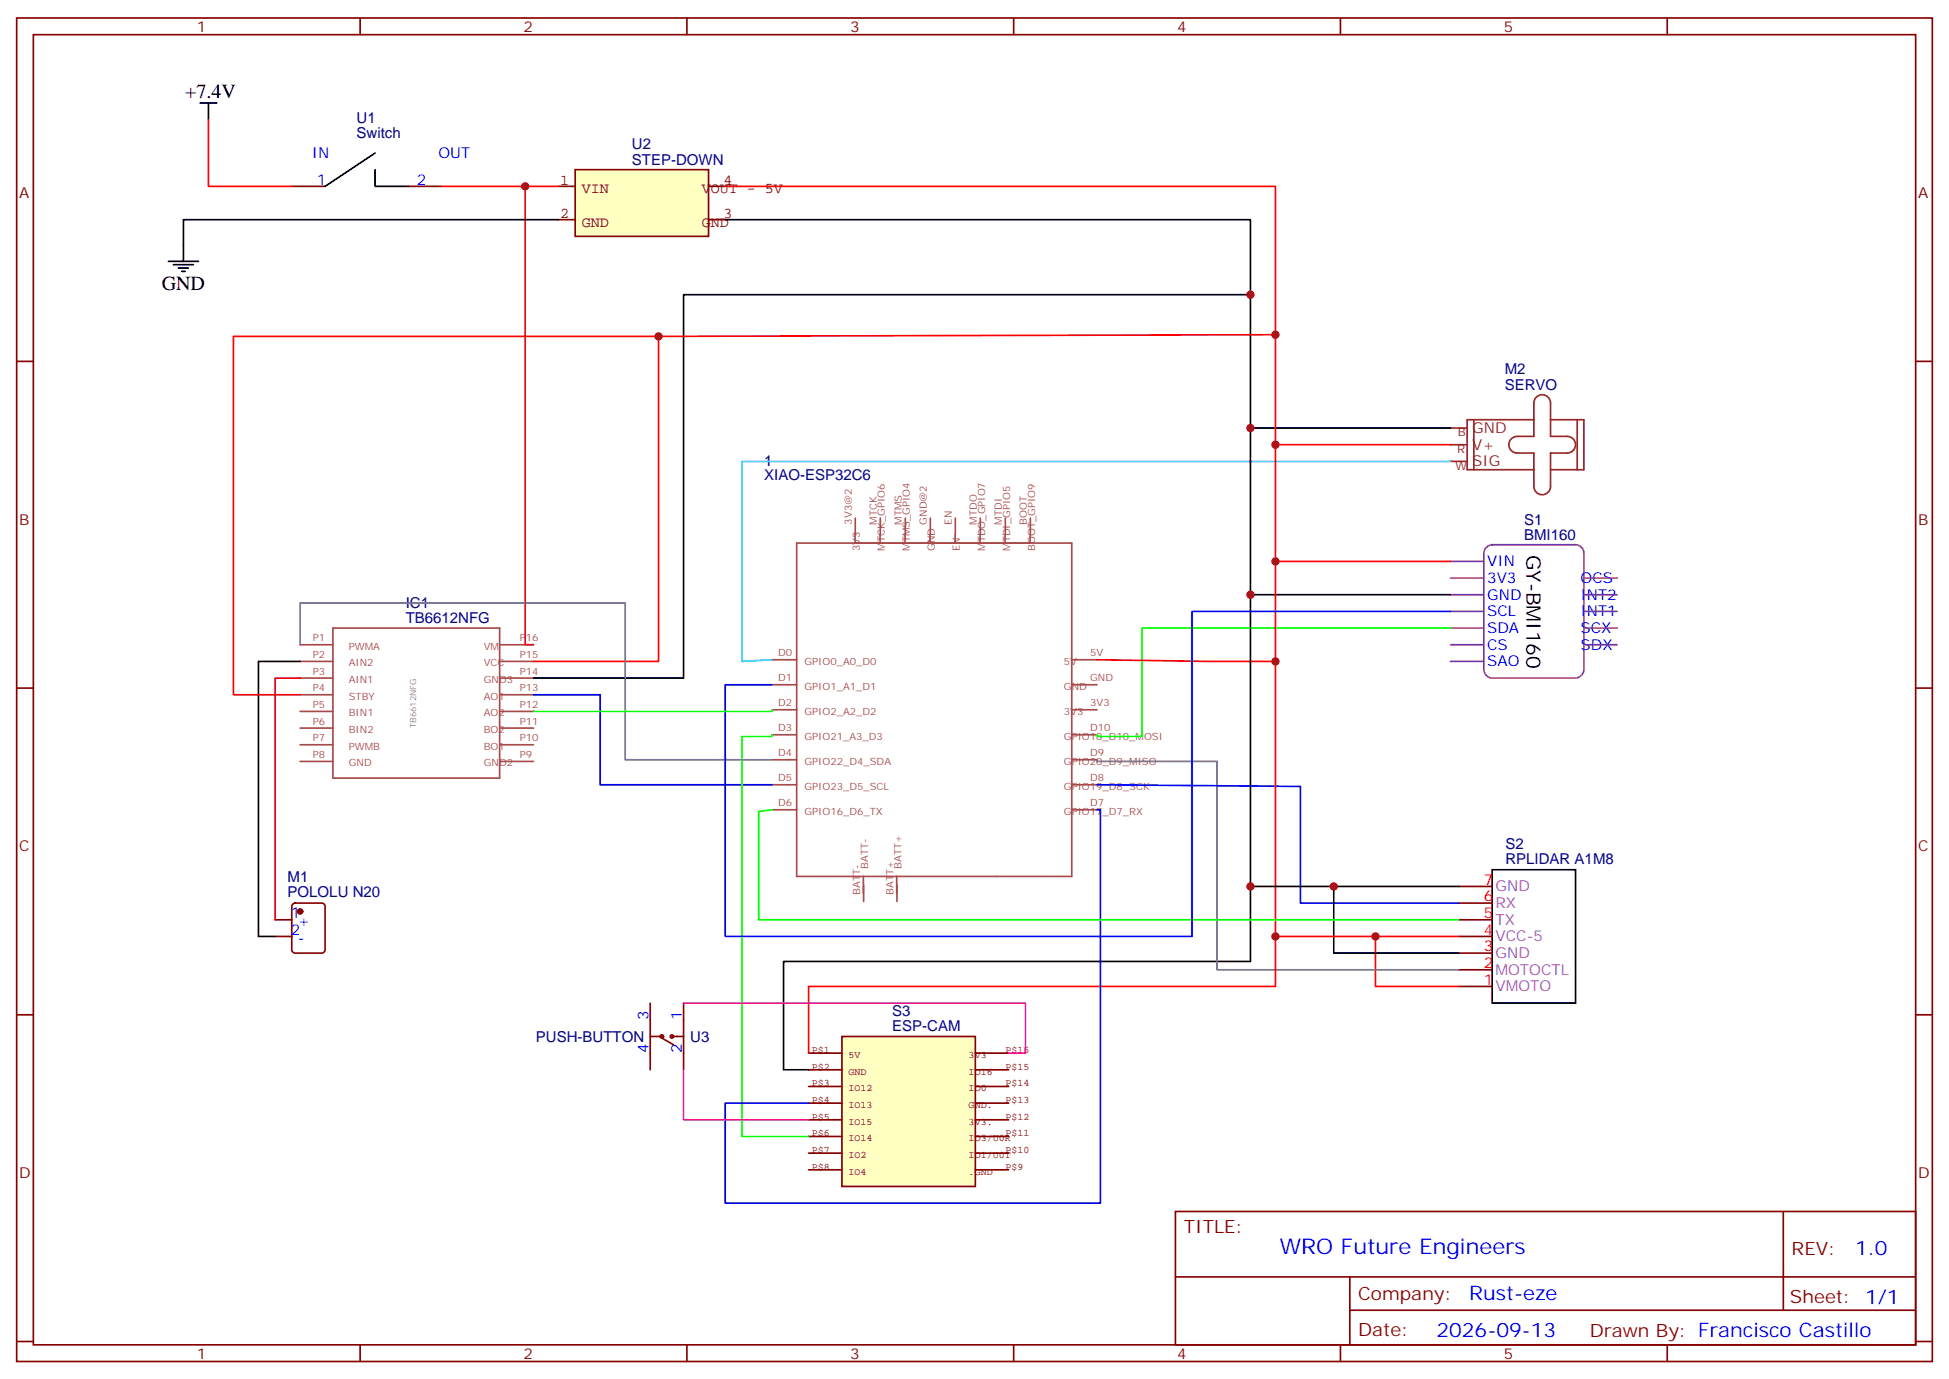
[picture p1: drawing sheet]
<svg xmlns="http://www.w3.org/2000/svg" width="412mm" height="292mm" viewBox="0 0 412 292" stroke-linecap="round" stroke-linejoin="round" font-family="sans-serif">
<g fill="none" stroke="#870000" stroke-width=".35">
<path d="M3.5 3.8h405.4v284.3h-405.4zM7.1 7.3h398.2v277.3h-398.2zM76.2 3.8v3.5M145.3 3.8v3.5M214.5 3.8v3.5M283.6 3.8v3.5M352.8 3.8v3.5M3.5 76.5h3.6M405.3 76.5h3.6M3.5 145.6h3.6M405.3 145.6h3.6M3.5 214.8h3.6"/>
<path d="M405.3 214.8h3.6M248.7 256.4h156.6v28.2h-156.6zM377.3 256.4v20.9M248.7 270.2h156.5M285.6 277.3h119.6M285.6 270.2v14.2M3.5 283.9h3.6M76.2 284.6v3.5M145.3 284.6v3.5M214.5 284.6v3.5M283.6 284.6v3.5M352.8 284.6v3.5"/>
<path d="M405.3 283.9h3.6"/>
</g>
<g fill="none" stroke="#a64a4a" stroke-width=".35">
<path d="M168.6 114.9h58.2v70.6h-58.2zM180.9 113.2v1.7M181 109.6v3.5M186.2 113.2v1.7M186.3 109.6v3.5M191.5 113.2v1.7M191.6 109.6v3.5M196.8 113.2v1.7M196.8 109.6v3.5M202.1 113.2v1.7M202.1 109.6v3.5M207.4 113.2v1.7"/>
<path d="M207.4 109.6v3.5M212.7 113.2v1.7M212.7 109.6v3.5M218 113.2v1.7M218 109.6v3.5M163.3 139.6h5.3M226.8 139.6h1.7M228.7 139.6h3.4M163.3 144.9h5.3M163.3 150.2h5.3M163.3 155.5h5.3M226.8 144.9h1.7"/>
<path d="M226.8 150.2h1.7M226.8 155.5h1.7M228.7 144.9h3.4M228.7 150.2h3.4M228.7 155.5h3.4M163.3 160.8h5.3M163.3 166.1h5.3M163.3 171.4h5.3M226.8 160.8h1.7M226.8 166.1h1.7M226.8 171.4h1.7M228.7 160.8h3.4"/>
<path d="M228.7 166.1h3.4M228.7 171.4h3.4M182.7 185.5v3.5M182.7 187.3v3.5M189.7 185.5v3.5M189.8 187.3v3.5"/>
</g>
<g fill="none" stroke="#939" stroke-width=".35">
<path d="M306.9 118.8h7.1M314.6 115.8l1.1-.5h17.7a1.76 1.76 0 0 1 1.7 1.8v24.6a1.89 1.89 0 0 1-1.7 1.8h-17.7a1.89 1.89 0 0 1-1.7-1.8v-24.6v-.5zM306.9 140h7.1M306.9 136.5h7.1M306.9 132.9h7.1M306.9 129.4h7.1M306.9 125.9h7.1M306.9 122.3h7.1M335.1 136.5h7.1M335.1 132.9h7.1M335.1 129.4h7.1M335.1 125.9h7.1"/>
<path d="M335.1 122.3h7.1"/>
</g>
<path d="M42.3 21.8h3.6M44.1 21.8v3.5M35.6 55.3h6.4M36.7 56h4.2M37.7 56.7h2.2M38.5 57.4h.7M38.8 51.8v3.5" fill="none" stroke="#000" stroke-width=".35"/>
<path d="M121.7 35.9h28.2v14.1h-28.2z" fill="#ffffc2" stroke="#850000" stroke-width=".35"/>
<path d="M118.2 39.4h3.5M149.9 39.4h3.6M118.2 46.5h3.5M149.9 46.5h3.6" fill="none" stroke="#850000" stroke-width=".35"/>
<g fill="none" stroke="#a64a4a" stroke-width=".35">
<path d="M63.5 136.5h6.9M63.5 140h6.9M70.4 132.9h35.3v31.8h-35.3zM105.9 136.5h7M105.9 140h7M63.5 143.5h6.9M63.5 147h6.9M63.5 150.6h6.9M63.5 154.1h6.9M63.5 157.6h6.9M105.9 143.5h7M105.9 147h7"/>
<path d="M105.9 150.6h7M105.9 154.1h7M105.9 157.6h7M63.5 161.1h6.9M105.9 161.1h7"/>
</g>
<path d="M111.1 39.4v97.1h1.8M63.5 143.5h-5.3v51.2" fill="none" stroke="#f00" stroke-width=".35"/>
<path d="M63.5 140h-8.8v58.2h3.5M264.6 125.9h42.3" fill="none" stroke="#000" stroke-width=".35"/>
<path d="M306.9 132.9h-65.2v23h-9.6v-.4" fill="none" stroke="#0f0" stroke-width=".35"/>
<path d="M58.2 194.7h3.5M58.2 198.2h3.5M62 191.3l.4-.2h5.7a.71 .71 0 0 1 .7 .7v9.2a.76 .76 0 0 1-.7 .7h-5.7a.76 .76 0 0 1-.7-.7v-9.2z" fill="none" stroke="#870000" stroke-width=".35"/>
<circle cx="63.5" cy="192.9" r=".53" fill="#870000" stroke="#870000" stroke-width=".35"/>
<path d="M112.9 147h14.1v19.1h36.3" fill="none" stroke="#00f" stroke-width=".35"/>
<path d="M306.9 97.6h3.5M306.9 94.1h3.5M306.9 90.6h3.5M311.9 88.8v10.6M324.6 88.8h-14.2v10.6h14.2M325.1 84.1a1.76 1.76 0 0 1 1.9-.4 1.76 1.76 0 0 1 1.1 1.6v7.1h3.5a1.76 1.76 0 0 1 1.8 1.7 1.76 1.76 0 0 1-1.8 1.8h-3.5v7a1.76 1.76 0 0 1-1.8 1.8 1.76 1.76 0 0 1-1.7-1.8v-7h-3.6a1.76 1.76 0 0 1-1.7-1.8 1.76 1.76 0 0 1 1.7-1.7h3.6v-7.1v-.5zM328.1 88.8h7v10.6h-7M333.7 88.8v10.6" fill="none" stroke="#8c2424" stroke-width=".35"/>
<path d="M178.2 219.4h28.2v31.7h-28.2z" fill="#ffffc2" stroke="#850000" stroke-width=".35"/>
<g fill="none" stroke="#850000" stroke-width=".35">
<path d="M171.1 222.9h7.1M171.1 226.4h7.1M171.1 229.9h7.1M171.1 233.5h7.1M171.1 237h7.1M206.4 222.9h7M206.4 226.4h7M206.4 229.9h7M206.4 233.5h7M206.4 237h7M171.1 240.5h7.1M171.1 244.1h7.1"/>
<path d="M171.1 247.6h7.1M206.4 240.5h7M206.4 244.1h7M206.4 247.6h7"/>
</g>
<path d="M44.1 25.3v14.1h17.6M93.5 39.4h24.7M153.5 39.4h116.4v169.4h-98.8v14.1M139.3 71.2v68.8h-26.4M269.9 70.8l-130.6 .4h-89.9v75.8h14.1M269.9 94.1h37M269.9 118.8h37M232.1 139.6l23.7 .4h14.1M269.9 198.2h21.1M308.7 198.2h-17.7v10.6h17.7" fill="none" stroke="#f00" stroke-width=".35"/>
<path d="M79.4 35.9v3.5h7M79.4 32.4l-10.6 7M118.2 46.5h-79.4v5.3M153.5 46.5h111.1v157h-98.8v22.9h5.3M264.6 62.4h-120v81.1h-31.7M264.6 90.6h42.3M264.6 187.6h17.6M308.7 187.6h-26.5v14.1h26.5M315.7 184.1h17.7v28.2h-17.7z" fill="none" stroke="#000" stroke-width=".35"/>
<path d="M163.3 155.5v.4h-6.3v84.6h14.1M163.3 150.2v.4h-50.4M163.3 171.4l-2.8 .3v23h148.2" fill="none" stroke="#0f0" stroke-width=".35"/>
<path d="M306.9 129.4h-54.7v68.8h-98.7v-53.3h9.8M232.1 171.4h.7v83.2h-79.3v-21.1h17.6M232.1 166.1l43.1 .3v24.7h33.5" fill="none" stroke="#00f" stroke-width=".35"/>
<g fill="none" stroke="#870000" stroke-width=".35">
<path d="M61.7 39.4h7.1M86.4 39.4h7.1M308.7 198.2h7M308.7 194.7h7M308.7 191.1h7M308.7 187.6h7M137.6 212.3v14.1M137.6 219.4h2.5M140.1 219.7l2.4 1.4M142.2 219.4h2.4M144.6 212.3v14.1M308.7 208.8h7"/>
<path d="M308.7 205.2h7M308.7 201.7h7"/>
<circle cx="140.1" cy="219.4" r=".35"/>
<circle cx="142.2" cy="219.4" r=".35"/>
</g>
<path d="M63.5 136.5v-8.9h68.8v33.2h31M232.1 160.8v.3h25.4v44.1h51.2" fill="none" stroke="#666" stroke-width=".35"/>
<path d="M306.9 97.6h-149.9v42.4l6.3-.4" fill="none" stroke="#0cf" stroke-width=".35"/>
<path d="M144.6 212.3h72.4v10.6h-3.6M144.6 226.4v10.6h26.5" fill="none" stroke="#f0f" stroke-width=".35"/>
<g fill="#c00">
<circle cx="111.1" cy="39.4" r=".88"/>
<circle cx="282.2" cy="187.6" r=".88"/>
<circle cx="269.9" cy="94.1" r=".88"/>
<circle cx="264.6" cy="90.6" r=".88"/>
<circle cx="264.6" cy="62.4" r=".88"/>
<circle cx="269.9" cy="70.8" r=".88"/>
<circle cx="269.9" cy="118.8" r=".88"/>
<circle cx="264.6" cy="125.9" r=".88"/>
<circle cx="139.3" cy="71.2" r=".88"/>
<circle cx="264.6" cy="187.6" r=".88"/>
<circle cx="291" cy="198.2" r=".88"/>
<circle cx="269.9" cy="198.2" r=".88"/>
<circle cx="269.9" cy="140" r=".88"/>
</g>
<text font-size="4.6" fill="#00f" x="270.8" y="265.4">WRO Future Engineers</text>
<g font-size="4.2">
<text x="39.2" y="20.7">+7.4V</text>
<text x="34.2" y="61.4">GND</text>
<text x="323" y="117.4" transform="rotate(90 323 117.4)">GY-BMI160</text>
</g>
<g font-size="4.2" fill="#00f">
<text x="392.5" y="265.7">1.0</text>
<text x="310.9" y="275.2">Rust-eze</text>
<text x="304" y="283">2026-09-13</text>
</g>
<g font-size="3.9" fill="#800">
<text x="250.5" y="261">TITLE:</text>
<text x="379.1" y="265.7">REV:</text>
<text x="287.4" y="275.2">Company:</text>
<text x="378.7" y="275.8">Sheet: 1/1</text>
<text x="287.4" y="282.9">Date:</text>
<text x="336.4" y="282.9">Drawn By: Francisco Castillo</text>
</g>
<g font-size="3.2" fill="#800">
<text x="41.6" y="6.8">1</text>
<text x="110.8" y="6.8">2</text>
<text x="179.9" y="6.8">3</text>
<text x="249.1" y="6.8">4</text>
<text x="318.2" y="6.8">5</text>
<text x="4.1" y="41.9">A</text>
<text x="405.9" y="41.9">A</text>
<text x="4.1" y="111.1">B</text>
<text x="405.9" y="111.1">B</text>
<text x="4.1" y="180.2">C</text>
<text x="405.9" y="180.2">C</text>
<text x="4.1" y="249.3">D</text>
<text x="405.9" y="249.3">D</text>
<text x="41.6" y="287.6">1</text>
<text x="110.8" y="287.6">2</text>
<text x="179.9" y="287.6">3</text>
<text x="249.1" y="287.6">4</text>
<text x="318.2" y="287.6">5</text>
</g>
<g font-size="3.2" fill="#000080">
<text x="75.4" y="29.1">Switch</text>
<text x="75.4" y="26">U1</text>
<text x="133.7" y="34.9">STEP-DOWN</text>
<text x="133.7" y="31.6">U2</text>
<text x="318.4" y="82.5">SERVO</text>
<text x="318.4" y="79.3">M2</text>
<text x="161.7" y="101.7">XIAO-ESP32C6</text>
<text x="161.7" y="98.5">1</text>
<text x="322.5" y="111.1">S1</text>
<text x="322.5" y="114.2">BMI160</text>
<text x="85.8" y="131.9">TB6612NFG</text>
<text x="85.8" y="128.6">IC1</text>
<text x="318.5" y="179.7">S2</text>
<text x="318.5" y="182.9">RPLIDAR A1M8</text>
<text x="60.9" y="189.9">POLOLU N20</text>
<text x="60.9" y="186.7">M1</text>
<text x="188.8" y="215.1">S3</text>
<text x="113.4" y="220.5">PUSH-BUTTON</text>
<text x="146" y="220.5">U3</text>
<text x="188.8" y="218.3">ESP-CAM</text>
</g>
<g font-size="3.2" fill="#00f">
<text x="66" y="33.4">IN</text>
<text x="92.8" y="33.4">OUT</text>
<text x="67" y="39.1">1</text>
<text x="88.2" y="39.1">2</text>
<text x="314.7" y="119.9">VIN</text>
<text x="314.7" y="123.4">3V3</text>
<text x="334.4" y="123.4">OCS</text>
<text x="314.7" y="130.5">SCL</text>
<text x="314.7" y="126.9">GND</text>
<text x="334.4" y="130.5">INT1</text>
<text x="334.4" y="126.9">INT2</text>
<text x="314.7" y="137.5">CS</text>
<text x="314.7" y="134">SDA</text>
<text x="334.4" y="134">SCX</text>
<text x="334.4" y="137.5">SDX</text>
<text x="314.7" y="141">SAO</text>
<text x="61.6" y="194.3">1</text>
<text x="61.6" y="197.8">2</text>
<text x="63" y="196.1">+</text>
<text x="63" y="199.6">-</text>
<text x="137.2" y="215.8" transform="rotate(-90 137.2 215.8)">3</text>
<text x="144.3" y="215.8" transform="rotate(-90 144.3 215.8)">1</text>
<text x="137.2" y="222.9" transform="rotate(-90 137.2 222.9)">4</text>
<text x="144.3" y="222.9" transform="rotate(-90 144.3 222.9)">2</text>
</g>
<g font-size="3.2" fill="#840000">
<text x="118.5" y="39.1">1</text>
<text x="123.1" y="40.9">VIN</text>
<text x="148.5" y="40.9">VOUT - 5V</text>
<text x="153.1" y="39.1">4</text>
<text x="118.5" y="46.1">2</text>
<text x="123.1" y="48">GND</text>
<text x="148.5" y="48">GND</text>
<text x="153.1" y="46.1">3</text>
</g>
<g font-size="3.2" fill="#8d2323">
<text x="311.5" y="95.2">V+</text>
<text x="311.5" y="91.7">GND</text>
<text x="311.5" y="98.7">SIG</text>
</g>
<g font-size="3.2" fill="#f00">
<text x="314" y="190.8">6</text>
<text x="314" y="187.3">7</text>
<text x="314" y="197.8">4</text>
<text x="314" y="194.3">5</text>
<text x="314" y="201.4">3</text>
<text x="314" y="208.4">1</text>
<text x="314" y="204.9">2</text>
</g>
<g font-size="3.2" fill="#93c">
<text x="316.4" y="188.7">GND</text>
<text x="316.4" y="195.7">TX</text>
<text x="316.4" y="192.2">RX</text>
<text x="316.4" y="202.8">GND</text>
<text x="316.4" y="199.2">VCC-5</text>
<text x="316.4" y="209.8">VMOTO</text>
<text x="316.4" y="206.3">MOTOCTL</text>
</g>
<g font-size="2.5" fill="#8d2323">
<text x="308.4" y="95.9">R</text>
<text x="308.5" y="92.3">B</text>
<text x="308" y="99.4">W</text>
</g>
<g font-size="2.1" fill="#a54b4b">
<text x="180.2" y="111" transform="rotate(-90 180.2 111)">3V3@2</text>
<text x="185.5" y="111" transform="rotate(-90 185.5 111)">MTCK</text>
<text x="190.8" y="111" transform="rotate(-90 190.8 111)">MTMS</text>
<text x="196.1" y="111" transform="rotate(-90 196.1 111)">GND@2</text>
<text x="201.4" y="111" transform="rotate(-90 201.4 111)">EN</text>
<text x="206.7" y="111" transform="rotate(-90 206.7 111)">MTDO</text>
<text x="212" y="111" transform="rotate(-90 212 111)">MTDI</text>
<text x="217.3" y="111" transform="rotate(-90 217.3 111)">BOOT</text>
<text x="182" y="116.6" transform="rotate(-90 182 116.6)">3V3</text>
<text x="187.3" y="116.6" transform="rotate(-90 187.3 116.6)">MTCK_GPIO6</text>
<text x="192.5" y="116.6" transform="rotate(-90 192.5 116.6)">MTMS_GPIO4</text>
<text x="197.8" y="116.6" transform="rotate(-90 197.8 116.6)">GND</text>
<text x="203.1" y="116.6" transform="rotate(-90 203.1 116.6)">EN</text>
<text x="208.4" y="116.6" transform="rotate(-90 208.4 116.6)">MTDO_GPIO7</text>
<text x="213.7" y="116.6" transform="rotate(-90 213.7 116.6)">MTDI_GPIO5</text>
<text x="219" y="116.6" transform="rotate(-90 219 116.6)">BOOT_GPIO9</text>
<text x="66.2" y="135.8">P1</text>
<text x="73.8" y="137.5">PWMA</text>
<text x="102.4" y="137.5">VM</text>
<text x="110" y="135.8">P16</text>
<text x="66.2" y="139.3">P2</text>
<text x="66.2" y="142.8">P3</text>
<text x="73.8" y="141">AIN2</text>
<text x="102.4" y="141">VCC</text>
<text x="110" y="139.3">P15</text>
<text x="110" y="142.8">P14</text>
<text x="164.7" y="138.9">D0</text>
<text x="170.2" y="140.7">GPIO0_A0_D0</text>
<text x="225.1" y="140.7">5V</text>
<text x="230.7" y="138.9">5V</text>
<text x="66.2" y="146.3">P4</text>
<text x="66.2" y="149.9">P5</text>
<text x="73.8" y="144.6">AIN1</text>
<text x="73.8" y="148.1">STBY</text>
<text x="102.4" y="148.1">AO1</text>
<text x="102.4" y="144.6">GND3</text>
<text x="110" y="146.3">P13</text>
<text x="110" y="149.9">P12</text>
<text x="164.7" y="144.2">D1</text>
<text x="164.7" y="149.5">D2</text>
<text x="170.2" y="146">GPIO1_A1_D1</text>
<text x="225.1" y="146">GND</text>
<text x="230.7" y="149.5">3V3</text>
<text x="230.7" y="144.2">GND</text>
<text x="66.2" y="153.4">P6</text>
<text x="73.8" y="151.6">BIN1</text>
<text x="73.8" y="155.1">BIN2</text>
<text x="102.4" y="151.6">AO2</text>
<text x="102.4" y="155.1">BO2</text>
<text x="110" y="153.4">P11</text>
<text x="164.7" y="154.8">D3</text>
<text x="170.2" y="151.3">GPIO2_A2_D2</text>
<text x="225.1" y="151.3">3V3</text>
<text x="230.7" y="154.8">D10</text>
<text x="66.2" y="156.9">P7</text>
<text x="66.2" y="160.5">P8</text>
<text x="73.8" y="158.7">PWMB</text>
<text x="102.4" y="158.7">BO1</text>
<text x="110" y="160.5">P9</text>
<text x="110" y="156.9">P10</text>
<text x="164.7" y="160.1">D4</text>
<text x="170.2" y="156.5">GPIO21_A3_D3</text>
<text x="170.2" y="161.8">GPIO22_D4_SDA</text>
<text x="225.1" y="161.8">GPIO20_D9_MISO</text>
<text x="225.1" y="156.5">GPIO18_D10_MOSI</text>
<text x="230.7" y="160.1">D9</text>
<text x="73.8" y="162.2">GND</text>
<text x="102.4" y="162.2">GND2</text>
<text x="164.7" y="165.4">D5</text>
<text x="170.2" y="167.1">GPIO23_D5_SCL</text>
<text x="225.1" y="167.1">GPIO19_D8_SCK</text>
<text x="230.7" y="165.4">D8</text>
<text x="164.7" y="170.7">D6</text>
<text x="170.2" y="172.4">GPIO16_D6_TX</text>
<text x="225.1" y="172.4">GPIO17_D7_RX</text>
<text x="230.7" y="170.7">D7</text>
<text x="183.7" y="183.8" transform="rotate(-90 183.7 183.8)">BATT-</text>
<text x="190.8" y="183.8" transform="rotate(-90 190.8 183.8)">BATT+</text>
<text x="182" y="189.4" transform="rotate(-90 182 189.4)">BATT-</text>
<text x="189" y="189.4" transform="rotate(-90 189 189.4)">BATT+</text>
</g>
<g font-size="2.1" fill="#840000">
<text x="171.8" y="222.8">P$1</text>
<text x="171.8" y="226.4">P$2</text>
<text x="179.6" y="223.9">5V</text>
<text x="179.6" y="227.5">GND</text>
<text x="205" y="227.5">IO16</text>
<text x="205" y="223.9">3V3</text>
<text x="212.7" y="226.4">P$15</text>
<text x="212.7" y="222.8">P$16</text>
<text x="171.8" y="229.9">P$3</text>
<text x="171.8" y="233.4">P$4</text>
<text x="179.6" y="231">IO12</text>
<text x="205" y="231">IO0</text>
<text x="212.7" y="233.4">P$13</text>
<text x="212.7" y="229.9">P$14</text>
<text x="171.8" y="237">P$5</text>
<text x="179.6" y="234.5">IO13</text>
<text x="179.6" y="238.1">IO15</text>
<text x="205" y="238.1">3V3.</text>
<text x="205" y="234.5">GND.</text>
<text x="212.7" y="237">P$12</text>
<text x="171.8" y="240.5">P$6</text>
<text x="171.8" y="244">P$7</text>
<text x="179.6" y="241.6">IO14</text>
<text x="179.6" y="245.1">IO2</text>
<text x="205" y="245.1">IO1/U0T</text>
<text x="205" y="241.6">IO3/U0R</text>
<text x="212.7" y="244">P$10</text>
<text x="212.7" y="240.5">P$11</text>
<text x="171.8" y="247.5">P$8</text>
<text x="179.6" y="248.6">IO4</text>
<text x="205" y="248.6">.GND</text>
<text x="212.7" y="247.5">P$9</text>
</g>
<text font-size="1.8" fill="#838383" x="88.1" y="154.1" transform="rotate(-90 88.1 154.1)">TB6612NFG</text>
</svg>
